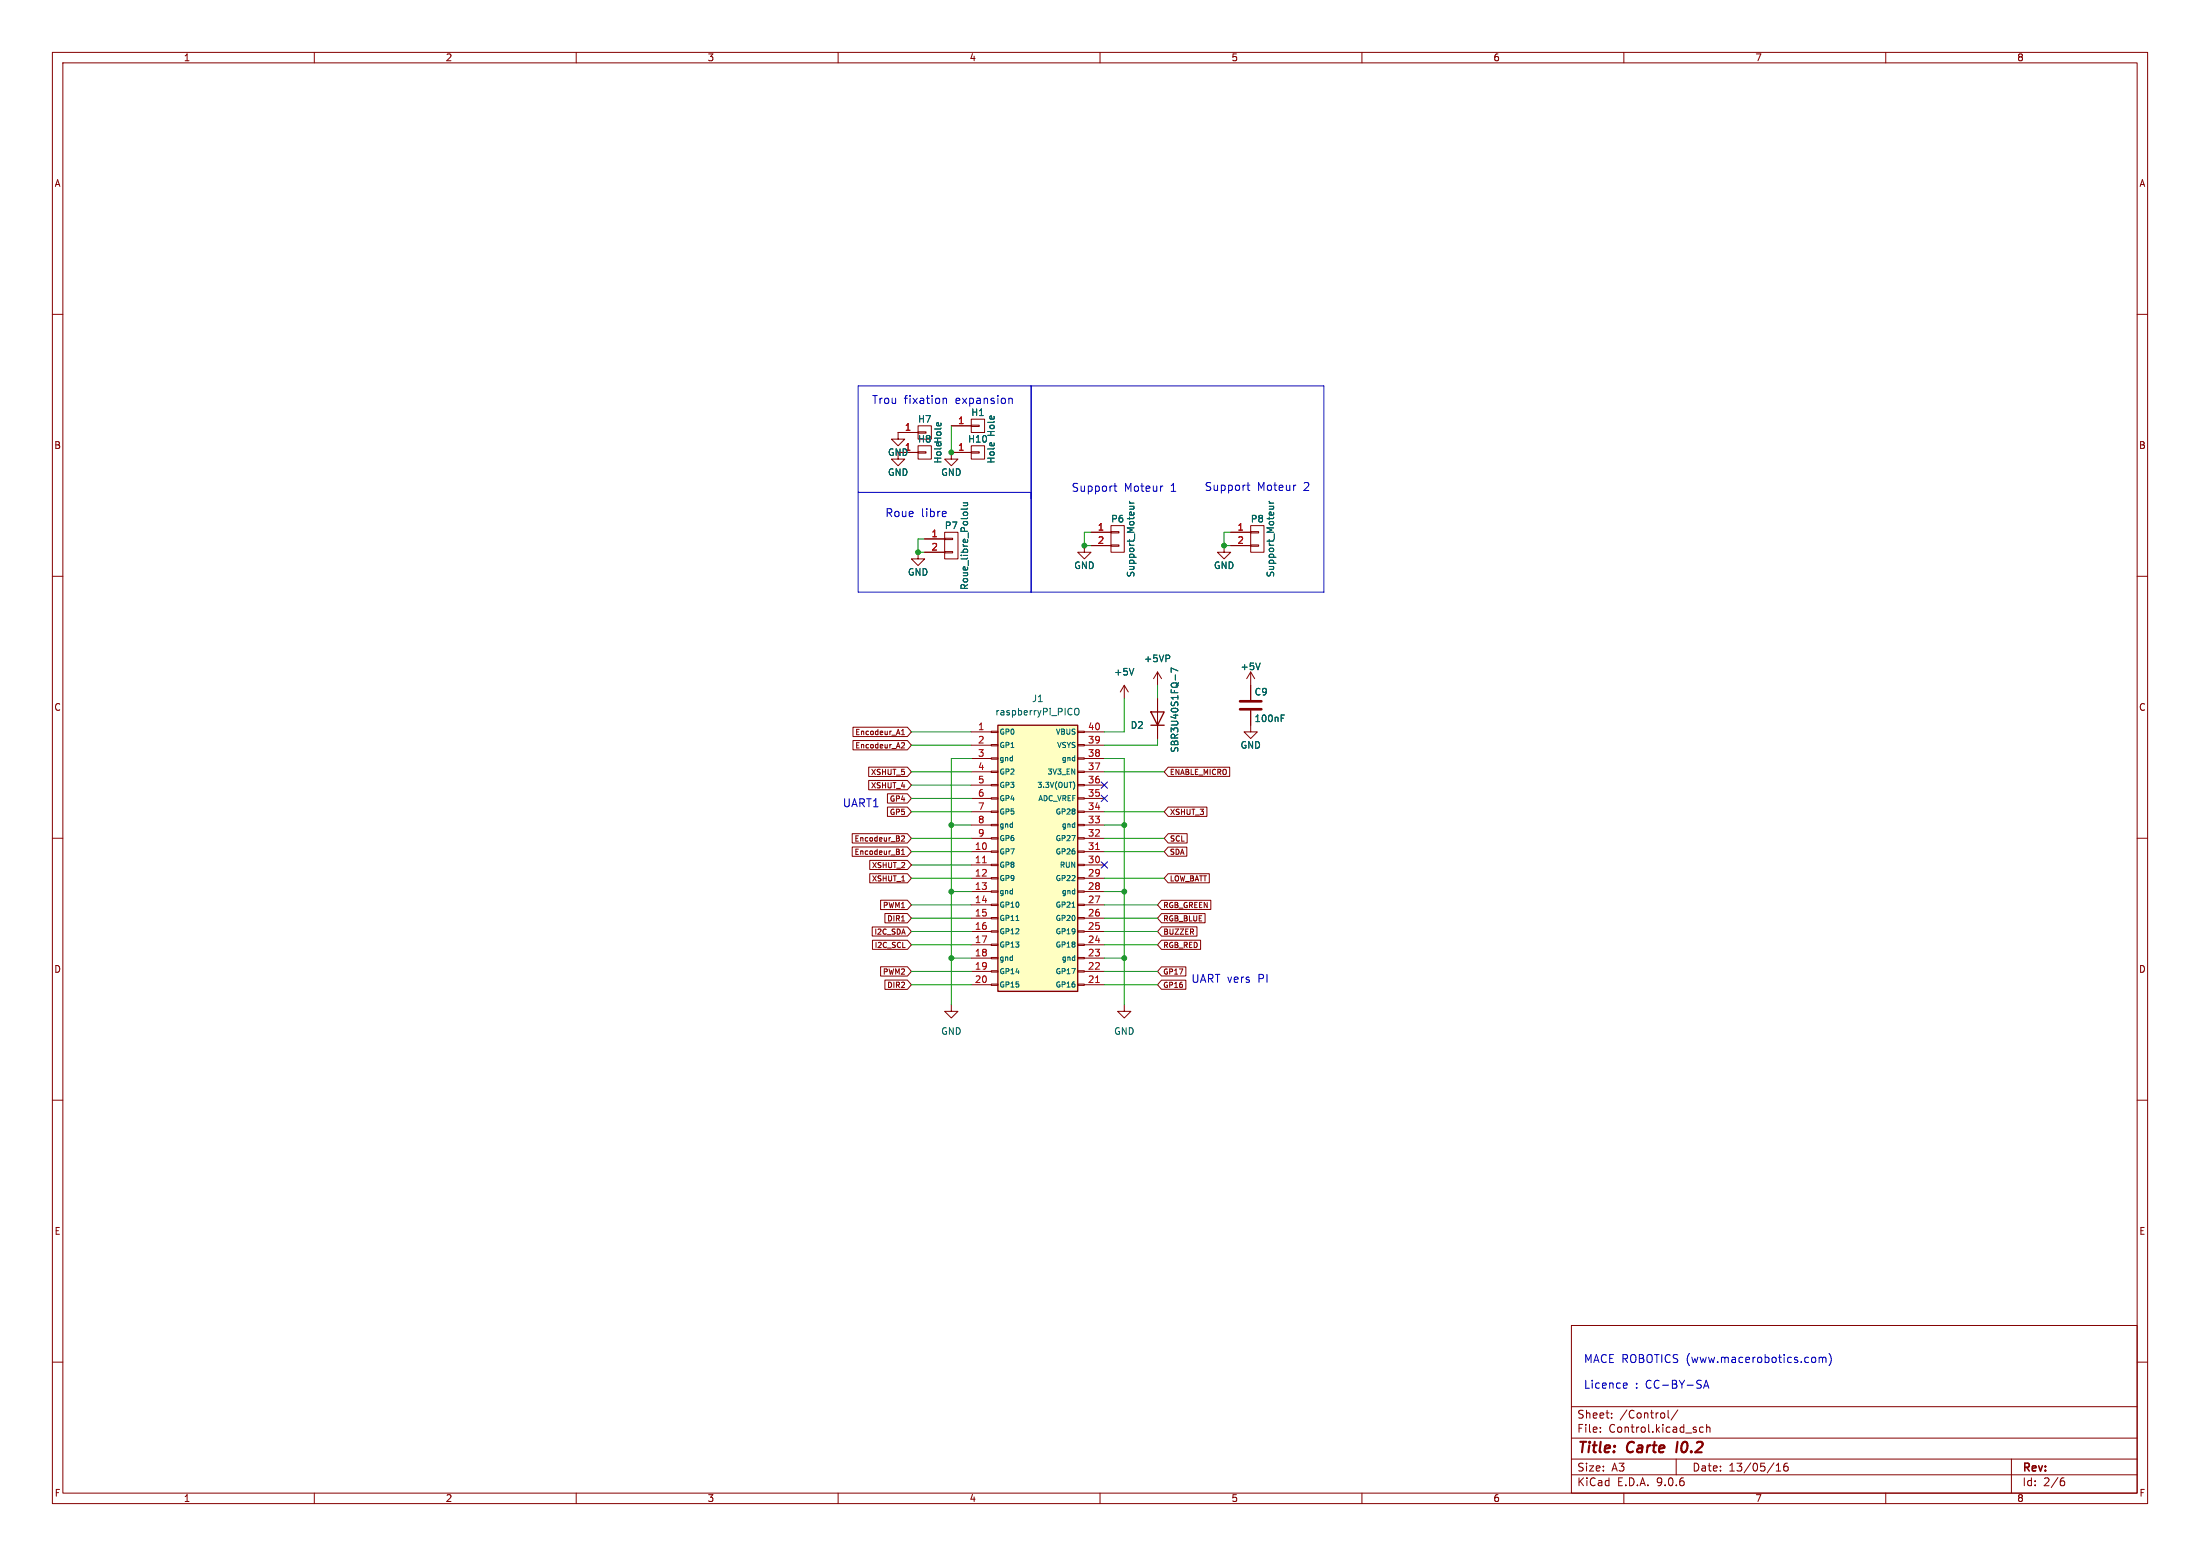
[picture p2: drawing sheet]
<svg xmlns="http://www.w3.org/2000/svg" width="420mm" height="297mm" viewBox="0 0 420 297" stroke-linecap="round" stroke-linejoin="round" font-family="sans-serif">
<g fill="none" stroke="#840000" stroke-width=".19">
<path d="M10 10h400v277h-400zM12 12h396v273h-396zM60 10v2M110 10v2M160 10v2M210 10v2M260 10v2M310 10v2M360 10v2M10 60h2M408 60h2M10 110h2"/>
<path d="M408 110h2M214.6 130.8l-.7 1.3M214.6 130.8l.8 1.3M214.6 130.8v2.6M221 133.4v7.6M10 160h2M408 160h2M10 210h2M408 210h2M300 253h108v32h-108zM10 260h2M300 278.5h108"/>
<path d="M300 274.5h108M300 268.5h108M305.5 273.2v.2M305.5 272.5v.1M307.7 270.5v.2M307.7 269.8v.1M318.4 269.2v1.3l.3 .2M320 278.5v3M320.3 269.1l-1.3 1.9M325.2 272.5l-.5-.1-.3 .3 .2 .6h.6M325.8 272.5l.2-.1 .4 .1v.9M325.8 271.9v1.5"/>
<path d="M339.1 279.7l.4-.4v1.5M341.2 279.3a.59 .59 0 0 0-.7 .6v.6l.2 .2 .4 .1 .2-.2 .1-.5-.2-.2h-.4l-.3 .2M384 278.5v6.5M408 260h2M60 285v2M110 285v2M160 285v2M210 285v2M260 285v2M300 281.5h108M310 285v2M339.1 280.8h.8"/>
<path d="M360 285v2M393.6 282.7h.4l.2 .2-.1 .5-.5 .2M394 282.1l-.4 .1"/>
</g>
<path d="M320.3 275.2l-.3 2" fill="none" stroke="#840000" stroke-width=".4"/>
<path d="M216.4 127.6l-.4 1.2M224.4 128.8v1M224.9 128l-1.3-.5v.9" fill="none" stroke="#006464" stroke-width=".19"/>
<path d="M219.7 135.9h2.5l-1.2 2.5zM219.7 138.4h2.5" fill="none" stroke="#840000" stroke-width=".25"/>
<path d="M190.5 138.4h15.2v50.8h-15.2z" fill="#ffffc2"/>
<g fill="none" stroke="#840000" stroke-width=".19">
<path d="M175.3 85.1h2.5v2.5h-2.5zM175.3 86.2h1.5v.3h-1.5zM175.3 81.3h2.5v2.5h-2.5zM175.3 82.4h1.5v.3h-1.5zM175.3 82.6h-3.9v1.2h1.3l-1.3 1.3-1.2-1.3h1.2M175.3 86.4h-3.9v1.2h1.3l-1.3 1.3-1.2-1.3h1.2M181.6 81.3h3.8M185.4 80h2.6v2.6h-2.6zM185.4 81.2h1.5v.2h-1.5zM185.4 85.1h2.6v2.5h-2.6zM185.4 86.2h1.5v.3h-1.5zM185.4 86.4h-3.8v1.2h1.3l-1.3 1.3-1.3-1.3h1.3"/>
<path d="M175.3 105.4v1.3h1.2l-1.2 1.3-1.3-1.3h1.3M176.5 102.9h3.8M176.5 105.4h3.8M180.3 101.6h2.6v5.1h-2.6zM180.3 102.7h1.6v.3h-1.6zM180.3 105.3h1.6v.2h-1.6zM207 104.1v1.3h1.3l-1.3 1.3-1.3-1.3h1.3M208.3 101.6h3.8M208.3 104.1h3.8M212.1 100.3h2.5v5.1h-2.5zM212.1 101.5h1.5v.2h-1.5zM212.1 104h1.5v.3h-1.5z"/>
<path d="M233.7 104.1v1.3h1.2l-1.2 1.3-1.3-1.3h1.3M234.9 101.6h3.9M234.9 104.1h3.9M238.8 100.3h2.5v5.1h-2.5zM238.8 101.5h1.5v.2h-1.5zM238.8 104h1.5v.3h-1.5zM162.8 138.8h10.4l.8 .9-.8 .9h-10.4zM172.1 139.5l.3-.3v1M185.4 139.7h3.8M189.2 139.6h1.3v.2h-1.3zM205.7 139.6h1.3v.2h-1.3zM207 139.7h3.8"/>
<path d="M221 128.3l-.8 1.2M221 128.3l.7 1.2M221 128.3v2.5M221 133.4v2.5M221 138.4v2.6M238.8 135.6v4.1h1.2l-1.2 1.3-1.3-1.3h1.3M238.8 128.3l-.8 1.2M238.8 128.3l.7 1.2M238.8 128.3v5.3M162.7 159.1h10.5l.8 .9-.8 .9h-10.5zM162.8 141.4h10.4l.8 .8-.8 .9h-10.4zM165.8 146.4h7.4l.8 .9-.8 .9h-7.4z"/>
<path d="M165.8 149h7.4l.8 .9-.8 .8h-7.4zM169.4 151.5h3.8l.8 .9-.8 .9h-3.8zM169.4 154.1h3.8l.8 .8-.8 .9h-3.8zM172.1 141.9l.4-.1 .2 .2-.6 .8h.6M172.1 159.6l.4-.1 .2 .3-.6 .8h.6M172.1 140.2h.6M185.4 142.2h3.8M185.4 144.8h3.8M185.4 147.3h3.8M185.4 149.9h3.8M185.4 152.4h3.8M185.4 154.9h3.8"/>
<path d="M185.4 157.5h3.8M189.2 142.1h1.3v.3h-1.3zM189.2 144.7h1.3v.2h-1.3zM189.2 147.2h1.3v.2h-1.3zM189.2 149.7h1.3v.3h-1.3zM189.2 152.3h1.3v.2h-1.3zM189.2 154.8h1.3v.3h-1.3zM189.2 157.4h1.3v.2h-1.3zM189.2 159.9h1.3v.2h-1.3zM205.7 142.1h1.3v.3h-1.3zM205.7 144.7h1.3v.2h-1.3zM205.7 147.2h1.3v.2h-1.3z"/>
<path d="M205.7 149.7h1.3v.3h-1.3zM205.7 152.3h1.3v.2h-1.3zM205.7 154.8h1.3v.3h-1.3zM205.7 157.4h1.3v.2h-1.3zM205.7 159.9h1.3v.2h-1.3zM207 142.2h3.8M207 144.8h3.8M207 147.3h3.8M207 149.9h3.8M207 152.4h3.8M207 154.9h3.8M207 157.5h3.8"/>
<path d="M223 146.4h11.8v1.8h-11.8l-.8-.9zM223 159.1h3.6v1.8h-3.6l-.8-.9zM223 154.1h7.4v1.7h-7.4l-.8-.9zM162.7 161.7h10.5l.8 .9-.8 .8h-10.5zM166 166.8h7.2l.8 .8-.8 .9h-7.2zM166 164.2h7.2l.8 .9-.8 .9h-7.2zM166.5 176.9h6.7l.8 .9-.8 .9h-6.7zM166.6 179.5h6.6l.8 .8-.8 .9h-6.6zM168.1 171.8h5.1l.8 .9-.8 .9h-5.1zM168.9 174.4h4.3l.8 .9-.8 .8h-4.3zM172.1 163.1h.6M172.1 162.4l.3-.3v1"/>
<path d="M172.1 175.8h.6M185.4 160h3.8M185.4 162.6h3.8M185.4 165.1h3.8M185.4 167.6h3.8M185.4 170.2h3.8M185.4 172.7h3.8M185.4 175.3h3.8M185.4 177.8h3.8M189.2 162.4h1.3v.3h-1.3zM189.2 165h1.3v.2h-1.3zM189.2 167.5h1.3v.3h-1.3z"/>
<path d="M189.2 170.1h1.3v.2h-1.3zM189.2 172.6h1.3v.2h-1.3zM189.2 175.1h1.3v.3h-1.3zM189.2 177.7h1.3v.2h-1.3zM205.7 162.4h1.3v.3h-1.3zM205.7 165h1.3v.2h-1.3zM205.7 167.5h1.3v.3h-1.3zM205.7 170.1h1.3v.2h-1.3zM205.7 172.6h1.3v.2h-1.3zM205.7 175.1h1.3v.3h-1.3zM205.7 177.7h1.3v.2h-1.3zM207 160h3.8"/>
<path d="M207 162.6h3.8M207 165.1h3.8M207 167.6h3.8M207 170.2h3.8M207 172.7h3.8M207 175.3h3.8M207 177.8h3.8M221.7 171.8h9.4v1.8h-9.4l-.7-.9zM221.7 179.5h7.5v1.7h-7.5l-.7-.9zM221.7 174.4h8.4v1.7h-8.4l-.7-.8zM221.7 176.9h6.8v1.8h-6.8l-.7-.9zM223 161.7h3.6v1.7h-3.6l-.8-.8z"/>
<path d="M223 166.8h7.9v1.7h-7.9l-.8-.9zM168.1 184.5h5.1l.8 .9-.8 .9h-5.1zM168.9 187.1h4.3l.8 .9-.8 .8h-4.3zM181.6 191.8v1.2h1.3l-1.3 1.3-1.3-1.3h1.3M185.4 180.3h3.8M185.4 182.9h3.8M185.4 185.4h3.8M185.4 188h3.8M189.2 180.2h1.3v.3h-1.3zM189.2 182.8h1.3v.2h-1.3zM189.2 185.3h1.3v.2h-1.3zM189.2 187.8h1.3v.3h-1.3z"/>
<path d="M205.7 180.2h1.3v.3h-1.3zM205.7 182.8h1.3v.2h-1.3zM205.7 185.3h1.3v.2h-1.3zM205.7 187.8h1.3v.3h-1.3zM207 180.3h3.8M207 182.9h3.8M207 185.4h3.8M207 188h3.8M214.6 191.8v1.2h1.3l-1.3 1.3-1.2-1.3h1.2M221.7 184.6h4.7v1.7h-4.7l-.7-.9zM221.7 187.1h4.7v1.7h-4.7l-.7-.8z"/>
</g>
<path d="M190.5 138.4h15.2v50.8h-15.2z" fill="none" stroke="#840000" stroke-width=".25"/>
<path d="M187.6 164.7h.7M209.2 162.1h.7M209.2 187.5h.7" fill="none" stroke="#a90000" stroke-width=".19"/>
<g fill="none" stroke="#006464" stroke-width=".19">
<path d="M183.9 96h.8M184 97.8h.6M184.6 96l.1 .2v.3h-.8M184.7 97l-.2 .2h-1M215.6 96.6h.9M215.6 96h.9M215.6 95.7l.3 .3M216.4 96.6l.1 .4M242.3 96.6h.8M242.3 96h.8M242.3 95.7l.2 .3M243 96.6l.1 .4"/>
<path d="M205.3 135.3l.1-.1a.43 .43 0 0 1 .6 .4v.4a.42 .42 0 0 1-.4 .5 .42 .42 0 0 1-.5-.5zM216.4 127.6l-.4 1.2M223.2 125.1l.1 .2-.1 .3M224.4 128.8v1M224.9 128l-1.3-.5v.9M240.6 126.6l-.4 1.2M244.6 136.5h.6M244.6 137.1h.4M204.9 149.2a1.16 1.16 0 0 1 0 1.4M193.9 175.7h.6M204.7 173.2h.5"/>
</g>
<path d="M236.7 133.9h4.1M236.7 135.4h4.1" fill="none" stroke="#840000" stroke-width=".51"/>
<g fill="none" stroke="#0000c2" stroke-width=".19">
<path d="M163.8 73.7h88.9v39.3h-88.9zM180 76v1M180 76.2l.3-.2 .3 .1 .1 .9M192.7 76.1h.5v.9M196.8 73.7v39.3M163.8 94h33M180.4 97.6l.2 .4-.7 .1M180.5 98.5l-.1 .1M196.8 94v1.3zM212.6 92.8h.6M212.8 92.3v1.3l.4 .2M221.8 92.8h.2"/>
<path d="M238 92.6h.6M238.2 92.1v1.3l.4 .2M247.2 92.6h.2M346.3 259.1l.3 .3v.4l-.3 .3M347.3 259.2l.4-.1 .2 .2M347.3 259.1v1M347.9 259.3l.3-.2h.3l.1 1M347.9 259.3v.8M349.2 258.3a1.75 1.75 0 0 1 0 2.4M310.1 264h.5v.3l-.7 .2M310.6 264.9l-.5 .1M325.2 265l.5-1.5 .5 1.5"/>
<path d="M325.4 264.6h.7"/>
</g>
<g fill="none" stroke="#009600" stroke-width=".19">
<path d="M181.6 81.3v5.1M176.5 102.9h-1.2v2.5h1.2M208.3 101.6h-1.3v2.5h1.3M234.9 101.6h-1.2v2.5h1.2M174 139.7h11.4M214.6 133.4v6.3h-3.8M221 130.8v2.6M174 152.4h11.4M174 154.9h11.4M174 149.9h11.4M174 147.3h11.4M174 142.2h11.4"/>
<path d="M181.6 157.5h3.8M185.4 144.8h-3.8v47M210.8 157.5h3.8M210.8 154.9h11.4M210.8 144.8h3.8v47M210.8 147.3h11.4M221 141v1.2h-10.2M174 160h11.4M174 162.6h11.4M174 167.6h11.4M174 172.7h11.4M174 175.3h11.4"/>
<path d="M174 177.8h11.4M174 165.1h11.4M181.6 170.2h3.8M210.8 160h11.4M210.8 162.6h11.4M210.8 170.2h3.8M210.8 167.6h11.4M210.8 172.7h10.2M210.8 175.3h10.2M210.8 177.8h10.2M174 185.4h11.4M174 188h11.4"/>
<path d="M174 180.3h11.4M181.6 182.9h3.8M210.8 182.9h3.8M210.8 185.4h10.2M210.8 188h10.2M210.8 180.3h10.2"/>
</g>
<path d="M210.2 149.3l1.2 1.2M210.2 151.8l1.2 1.2M211.4 149.3l-1.2 1.2M211.4 151.8l-1.2 1.2M210.2 164.5l1.2 1.2M211.4 164.5l-1.2 1.2" fill="none" stroke="#000084" stroke-width=".19"/>
<g fill="#009600" stroke="#009600" stroke-width=".19">
<circle cx="214.6" cy="170.2" r=".46"/>
<circle cx="214.6" cy="157.5" r=".46"/>
<circle cx="214.6" cy="182.9" r=".46"/>
<circle cx="181.6" cy="157.5" r=".46"/>
<circle cx="181.6" cy="170.2" r=".46"/>
<circle cx="181.6" cy="182.9" r=".46"/>
<circle cx="175.3" cy="105.4" r=".46"/>
<circle cx="207" cy="104.1" r=".46"/>
<circle cx="233.7" cy="104.1" r=".46"/>
<circle cx="181.6" cy="86.4" r=".46"/>
</g>
<g font-size="2.8" fill="#840000">
<text x="301" y="277.9">Title:</text>
<text x="310.6" y="277.9">Carte</text>
<text x="320.9" y="277.9">I0.2</text>
</g>
<g font-size="2.1" fill="#0000c2">
<text x="166.4" y="77.2">Trou</text>
<text x="172.5" y="77.2">fixation</text>
<text x="182.4" y="77.2">expansion</text>
<text x="204.5" y="94">Support</text>
<text x="214.6" y="94">Moteur</text>
<text x="223.5" y="94">1</text>
<text x="229.9" y="93.8">Support</text>
<text x="240" y="93.8">Moteur</text>
<text x="248.9" y="93.8">2</text>
<text x="168.9" y="98.8">Roue</text>
<text x="175.8" y="98.8">libre</text>
<text x="160.8" y="154.2">UART1</text>
<text x="227.3" y="187.7">UART vers</text>
<text x="240.2" y="187.7">PI</text>
<text x="302.3" y="260.3">MACE ROBOTICS (www.macerobotics.com)</text>
<text x="302.3" y="265.2">Licence</text>
<text x="312.1" y="265.2">: CC-BY-SA</text>
</g>
<g font-size="2.1" fill="#840000">
<text x="301" y="273.7">File:</text>
<text x="301" y="271">Sheet:</text>
<text x="307.1" y="273.7">Control.kicad_sch</text>
<text x="309.2" y="271">/Control/</text>
<text x="301" y="281.1">Size:</text>
<text x="307.6" y="281.1">A3</text>
<text x="323" y="281.1">Date:</text>
<text x="330" y="281.1">13/05/16</text>
<text x="386" y="281.3">Rev:</text>
<text x="301" y="283.9">KiCad</text>
<text x="308.7" y="283.9">E.D.A.</text>
<text x="316.3" y="283.9">9.0.6</text>
<text x="386" y="283.9">Id:</text>
<text x="390.1" y="283.9">2/6</text>
</g>
<g font-size="1.8" fill="#840000">
<text x="35" y="11.9">1</text>
<text x="85" y="11.9">2</text>
<text x="135" y="11.9">3</text>
<text x="185" y="11.9">4</text>
<text x="235" y="11.9">5</text>
<text x="285" y="11.9">6</text>
<text x="335" y="11.9">7</text>
<text x="385" y="11.9">8</text>
<text x="10.3" y="35.9">A</text>
<text x="408.3" y="35.9">A</text>
<text x="10.3" y="85.9">B</text>
<text x="408.2" y="85.9">B</text>
<text x="10.3" y="135.9">C</text>
<text x="408.2" y="135.9">C</text>
<text x="10.3" y="185.9">D</text>
<text x="408.2" y="185.9">D</text>
<text x="10.3" y="235.9">E</text>
<text x="408.3" y="235.9">E</text>
<text x="10.3" y="285.9">F</text>
<text x="35" y="286.9">1</text>
<text x="85" y="286.9">2</text>
<text x="135" y="286.9">3</text>
<text x="185" y="286.9">4</text>
<text x="235" y="286.9">5</text>
<text x="285" y="286.9">6</text>
<text x="335" y="286.9">7</text>
<text x="385" y="286.9">8</text>
<text x="408.3" y="285.9">F</text>
</g>
<g font-size="1.8" fill="#a90000">
<text x="172.6" y="82.3">1</text>
<text x="182.8" y="81">1</text>
<text x="182.8" y="86.1">1</text>
<text x="209.5" y="101.3">1</text>
<text x="236.1" y="101.3">1</text>
<text x="177.7" y="102.6">1</text>
<text x="177.7" y="105.2">2</text>
<text x="209.5" y="103.9">2</text>
<text x="236.1" y="103.9">2</text>
<text x="186.6" y="139.4">1</text>
<text x="186.6" y="142">2</text>
<text x="207.6" y="139.4">40</text>
<text x="207.6" y="142">39</text>
<text x="186.6" y="144.5">3</text>
<text x="186.6" y="147.1">4</text>
<text x="186.6" y="149.6">5</text>
<text x="207.6" y="144.5">38</text>
<text x="207.6" y="147.1">37</text>
<text x="207.6" y="149.6">36</text>
<text x="186.6" y="152.1">6</text>
<text x="186.6" y="154.7">7</text>
<text x="207.6" y="152.1">35</text>
<text x="207.6" y="154.7">34</text>
<text x="186.6" y="157.2">8</text>
<text x="186.6" y="159.8">9</text>
<text x="207.6" y="157.2">33</text>
<text x="207.6" y="159.8">32</text>
<text x="186" y="162.3">10</text>
<text x="186" y="164.8">11</text>
<text x="186" y="167.4">12</text>
<text x="207.6" y="162.3">31</text>
<text x="207.6" y="164.8">30</text>
<text x="207.6" y="167.4">29</text>
<text x="186" y="169.9">13</text>
<text x="186" y="172.5">14</text>
<text x="207.6" y="169.9">28</text>
<text x="207.6" y="172.5">27</text>
<text x="186" y="175">15</text>
<text x="186" y="177.5">16</text>
<text x="207.6" y="175">26</text>
<text x="207.6" y="177.5">25</text>
<text x="186" y="180.1">17</text>
<text x="186" y="182.6">18</text>
<text x="186" y="185.2">19</text>
<text x="207.6" y="180.1">24</text>
<text x="207.6" y="182.6">23</text>
<text x="207.6" y="185.2">22</text>
<text x="186" y="187.7">20</text>
<text x="207.6" y="187.7">21</text>
</g>
<g font-size="1.8" fill="#006464">
<text x="175.2" y="80.9">H7</text>
<text x="185.3" y="79.6">H1</text>
<text x="190.1" y="83.5" transform="rotate(-90 190.1 83.5)">Hole</text>
<text x="169.4" y="87.2">GND</text>
<text x="172.6" y="86.1">1</text>
<text x="175.2" y="84.7">H8</text>
<text x="179.9" y="88.6" transform="rotate(-90 179.9 88.6)">HoleHole</text>
<text x="184.7" y="84.7">H10</text>
<text x="190.1" y="88.6" transform="rotate(-90 190.1 88.6)">Hole</text>
<text x="169.4" y="91">GND</text>
<text x="179.6" y="91">GND</text>
<text x="180.3" y="101.2">P7</text>
<text x="212" y="99.9">P6</text>
<text x="238.7" y="99.9">P8</text>
<text x="173.2" y="110.1">GND</text>
<text x="185" y="112.7" transform="rotate(-90 185 112.7)">Roue_libre_Pololu</text>
<text x="205" y="108.8">GND</text>
<text x="216.8" y="110.3" transform="rotate(-90 216.8 110.3)">Support_Moteur</text>
<text x="231.6" y="108.8">GND</text>
<text x="243.4" y="110.3" transform="rotate(-90 243.4 110.3)">Support_Moteur</text>
<text x="212.6" y="129.1">+5V</text>
<text x="218.3" y="126.6">+5VP</text>
<text x="236.7" y="128.1">+5V</text>
<text x="189.9" y="136.8">raspberryPi_PICO</text>
<text x="196.9" y="134.2">J1</text>
<text x="239.4" y="132.9">C9</text>
<text x="215.7" y="139.3">D2</text>
<text x="225.1" y="143.8" transform="rotate(-90 225.1 143.8)">SBR3U40S1FQ-7</text>
<text x="236.7" y="143.1">GND</text>
<text x="239.4" y="138">100nF</text>
<text x="179.6" y="197.7">GND</text>
<text x="212.6" y="197.7">GND</text>
</g>
<g font-size="1.4" fill="#840000">
<text x="163.1" y="143">Encodeur_A2</text>
<text x="163.1" y="140.5">Encodeur_A1</text>
<text x="166.1" y="148.1">XSHUT_5</text>
<text x="223.3" y="148.1">ENABLE_MICRO</text>
<text x="166.1" y="150.7">XSHUT_4</text>
<text x="169.7" y="153.2">GP4</text>
<text x="169.7" y="155.7">GP5</text>
<text x="223.3" y="155.7">XSHUT_3</text>
<text x="163" y="160.8">Encodeur_B2</text>
<text x="223.3" y="160.8">SCL</text>
<text x="163" y="163.4">Encodeur_B1</text>
<text x="166.3" y="165.9">XSHUT_2</text>
<text x="223.2" y="163.4">SDA</text>
<text x="166.3" y="168.4">XSHUT_1</text>
<text x="168.4" y="173.5">PWM1</text>
<text x="222" y="173.5">RGB_GREEN</text>
<text x="223.2" y="168.4">LOW_BATT</text>
<text x="166.8" y="178.6">I2C_SDA</text>
<text x="169.2" y="176.1">DIR1</text>
<text x="222" y="176.1">RGB_BLUE</text>
<text x="222" y="178.6">BUZZER</text>
<text x="166.8" y="181.1">I2C_SCL</text>
<text x="222" y="181.1">RGB_RED</text>
<text x="168.4" y="186.2">PWM2</text>
<text x="169.2" y="188.8">DIR2</text>
<text x="222" y="186.2">GP17</text>
<text x="222" y="188.8">GP16</text>
</g>
<g font-size="1.4" fill="#006464">
<text x="190.7" y="140.4">GP0</text>
<text x="190.7" y="143">GP1</text>
<text x="201.4" y="140.4">VBUS</text>
<text x="201.7" y="143">VSYS</text>
<text x="190.7" y="145.5">gnd</text>
<text x="190.7" y="148">GP2</text>
<text x="199.8" y="148">3V3_EN</text>
<text x="202.6" y="145.5">gnd</text>
<text x="190.7" y="150.6">GP3</text>
<text x="190.7" y="153.1">GP4</text>
<text x="190.7" y="155.7">GP5</text>
<text x="197.9" y="150.6">3.3V(OUT)</text>
<text x="198.1" y="153.1">ADC_VREF</text>
<text x="201.4" y="155.7">GP28</text>
<text x="190.7" y="158.2">gnd</text>
<text x="190.7" y="160.7">GP6</text>
<text x="201.4" y="160.7">GP27</text>
<text x="202.6" y="158.2">gnd</text>
<text x="190.7" y="163.3">GP7</text>
<text x="190.7" y="165.8">GP8</text>
<text x="201.4" y="163.3">GP26</text>
<text x="202.2" y="165.8">RUN</text>
<text x="190.7" y="168.4">GP9</text>
<text x="190.7" y="170.9">gnd</text>
<text x="190.7" y="173.4">GP10</text>
<text x="201.4" y="168.4">GP22</text>
<text x="201.4" y="173.4">GP21</text>
<text x="202.6" y="170.9">gnd</text>
<text x="190.7" y="176">GP11</text>
<text x="190.7" y="178.5">GP12</text>
<text x="201.4" y="176">GP20</text>
<text x="201.4" y="178.5">GP19</text>
<text x="190.7" y="181.1">GP13</text>
<text x="190.7" y="183.6">gnd</text>
<text x="201.4" y="181.1">GP18</text>
<text x="202.6" y="183.6">gnd</text>
<text x="190.7" y="186.1">GP14</text>
<text x="190.7" y="188.7">GP15</text>
<text x="201.4" y="186.1">GP17</text>
<text x="201.4" y="188.7">GP16</text>
</g>
</svg>
